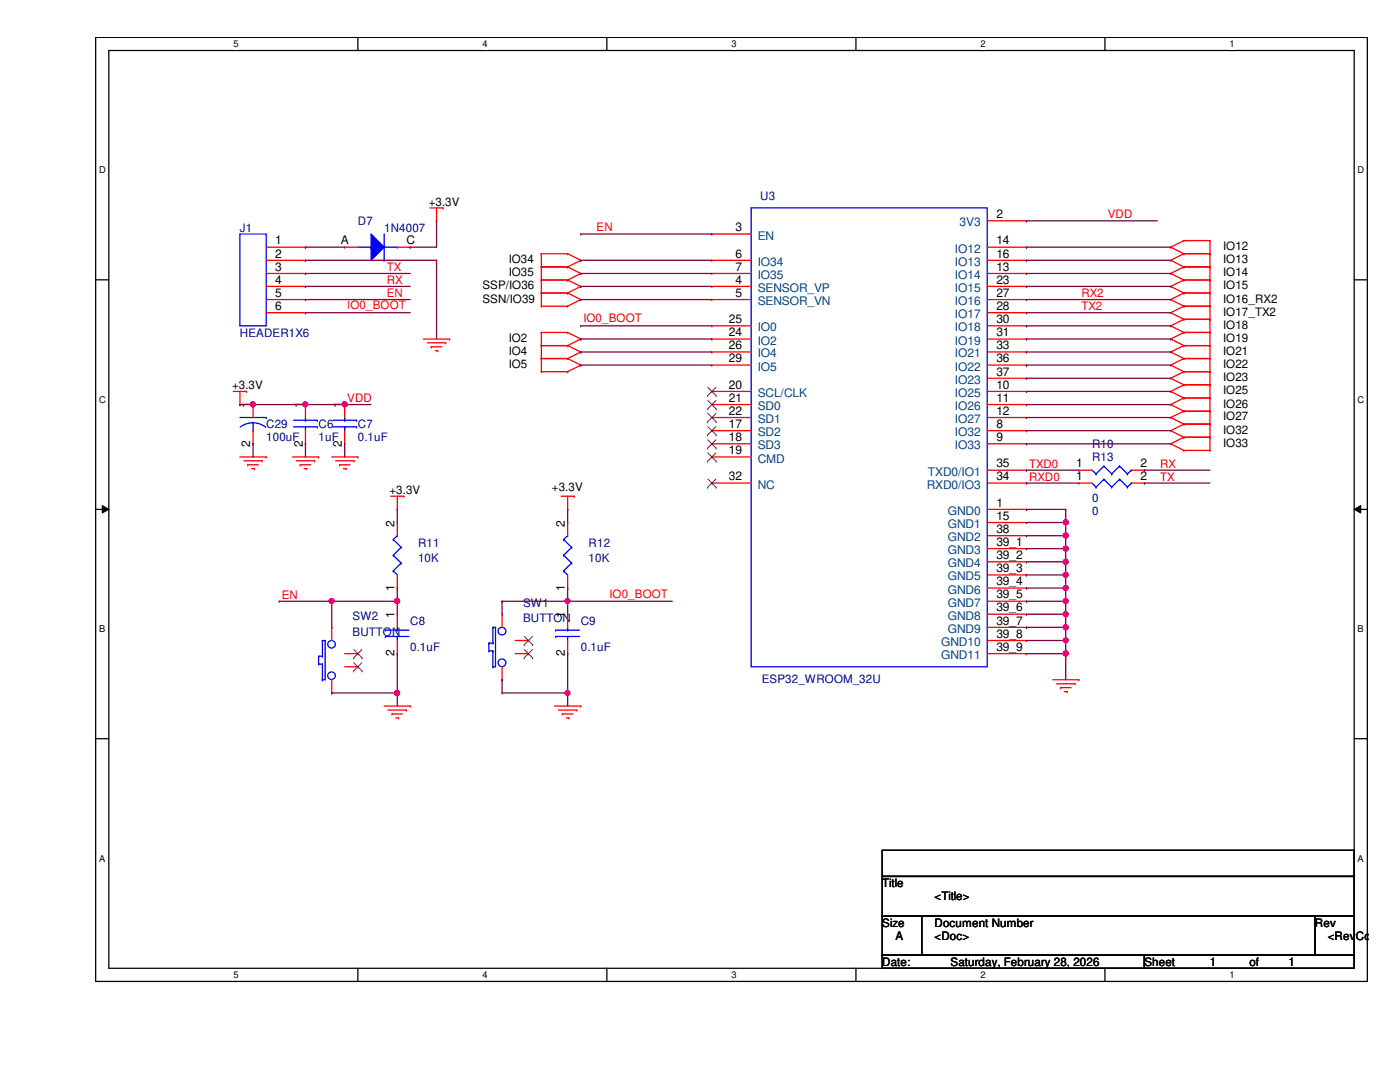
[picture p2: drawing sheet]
<svg xmlns="http://www.w3.org/2000/svg" width="279mm" height="216mm" viewBox="0 0 279 216" stroke-linecap="round" stroke-linejoin="round" font-family="sans-serif">
<path d="M19.1 7.5h253.8v188.3h-253.8zM21.7 10.1h248.6v183.1h-248.6z" fill="none" stroke="#000" stroke-width=".25"/>
<g fill="#fff">
<path d="M46.6 7.7h1v2.1h-1z"/>
<path d="M46.6 193.5h1v2.1h-1z"/>
</g>
<path d="M71.4 7.5v2.6M71.4 193.2v2.6" fill="none" stroke="#000" stroke-width=".25"/>
<g fill="#fff">
<path d="M96.3 7.7h1v2.1h-1z"/>
<path d="M96.3 193.5h1v2.1h-1z"/>
</g>
<path d="M121.1 7.5v2.6M121.1 193.2v2.6" fill="none" stroke="#000" stroke-width=".25"/>
<g fill="#fff">
<path d="M146 7.7h1v2.1h-1z"/>
<path d="M146 193.5h1v2.1h-1z"/>
</g>
<path d="M170.8 7.5v2.6M170.8 193.2v2.6" fill="none" stroke="#000" stroke-width=".25"/>
<g fill="#fff">
<path d="M195.7 7.7h1v2.1h-1z"/>
<path d="M195.7 193.5h1v2.1h-1z"/>
</g>
<path d="M220.5 7.5v2.6M220.5 193.2v2.6" fill="none" stroke="#000" stroke-width=".25"/>
<g fill="#fff">
<path d="M245.4 7.7h1v2.1h-1z"/>
<path d="M245.4 193.5h1v2.1h-1z"/>
<path d="M19.8 32.9h1.3v2.1h-1.3z"/>
<path d="M270.9 32.9h1.3v2.1h-1.3z"/>
<path d="M19.8 78.7h1.3v2.1h-1.3z"/>
<path d="M270.9 78.7h1.3v2.1h-1.3z"/>
</g>
<path d="M19.1 55.8h2.6M270.3 55.8h2.6" fill="none" stroke="#000" stroke-width=".25"/>
<g fill="#fff">
<path d="M19.8 124.5h1.2v2.1h-1.2z"/>
<path d="M270.9 124.5h1.3v2.1h-1.3z"/>
</g>
<path d="M19.1 101.6h2.6M270.3 101.6h2.6" fill="none" stroke="#000" stroke-width=".25"/>
<path d="M20.4 100.9l1.3 .7-1.3 .8zM270.3 101.6l1.3-.7v1.5z" fill="#000"/>
<path d="M20.4 100.9l1.3 .7-1.3 .8zM270.3 101.6l1.3-.7v1.5z" fill="none" stroke="#000" stroke-width=".2"/>
<g fill="#fff">
<path d="M19.8 170.3h1.2v2h-1.2z"/>
<path d="M270.9 170.3h1.3v2h-1.3z"/>
</g>
<path d="M19.1 147.4h2.6M270.3 147.4h2.6M176.1 169.7h94.2v5.2h-94.2zM176.1 174.9h94.2v7.9h-94.2zM176.1 182.8h7.8v7.8h-7.8zM176.1 190.6h52.3v2.6h-52.3zM183.9 182.8h78.5v7.8h-78.5zM228.4 190.6h41.9v2.6h-41.9zM262.4 182.8h7.9v7.8h-7.9z" fill="none" stroke="#000" stroke-width=".25"/>
<g fill="none" stroke="#f00" stroke-width=".25">
<path d="M53.1 51.9h7.9M53.1 54.6h7.9M53.1 57.1h7.9M53.1 59.8h7.9M53.1 49.3h7.9M61 49.3h.1M61 51.9h.1M61 54.6h.1M61 57.1h.1M61 59.8h.1M85.8 41.5h2.6M87.1 44.1h.1"/>
<path d="M87.1 41.5v2.6M88.4 41.5h.1M108 53.3h.1M108 50.6h.1M108 55.9h.1M108 58.5h.1M108 50.6h5.3M108 53.3h5.3M108 50.6v10.5M108 55.9h5.3M108 58.5h5.3M113.3 53.3h.1"/>
<path d="M113.3 50.6h.1M113.3 55.9h.1M113.3 58.5h.1M113.3 50.6l2.6 1.3M113.3 53.3l2.6 1.3M113.3 55.9l2.6 1.2M113.3 58.5l2.6 1.3M115.9 51.9h.1M115.9 54.6h.1M115.9 57.1h.1M115.9 59.8h.1M115.9 51.9l-2.6 1.4"/>
<path d="M115.9 54.6l-2.6 1.3M115.9 57.1l-2.6 1.4M115.9 59.8l-2.6 1.3M142.1 46.7h.1M142.1 51.9h.1M142.1 54.6h.1M142.1 57.1h.1M142.1 59.8h.1M142.1 46.7h7.8M142.1 51.9h7.8M142.1 54.6h7.8M142.1 57.1h7.8"/>
<path d="M142.1 59.8h7.8M197 51.9h7.9M197 54.6h7.9M197 57.1h7.9M197 59.8h7.9M197 44.1h7.9M197 49.3h7.9M204.9 44.1h.1M204.9 49.3h.1M204.9 51.9h.1M204.9 54.6h.1M204.9 57.1h.1"/>
<path d="M204.9 59.8h.1M233.6 49.3h.1M233.6 51.9h.1M233.6 54.6h.1M233.6 57.1h.1M233.6 59.8h.1M233.6 49.3l2.7 1.3M233.6 51.9l2.7 1.4M233.6 54.6l2.7 1.3M233.6 57.1l2.7 1.4M233.6 59.8l2.7 1.3M236.3 48h.1"/>
<path d="M236.3 50.6h.1M236.3 53.3h.1M236.3 55.9h.1M236.3 58.5h.1M236.3 48l-2.7 1.3M236.3 48h5.2M236.3 50.6h5.2M236.3 53.3h5.2M236.3 50.6l-2.7 1.3M236.3 55.9h5.2M236.3 53.3l-2.7 1.3M236.3 58.5h5.2"/>
<path d="M236.3 55.9l-2.7 1.2M236.3 58.5l-2.7 1.3M241.5 48h.1M241.5 50.6h.1M241.5 53.3h.1M241.5 55.9h.1M241.5 58.5h.1M241.5 48v41.9M46.6 78.1h2.6M47.9 78.1v2.6M49.2 78.1h.1M53.1 62.4h7.9"/>
<path d="M61 62.4h.1M84.5 67.6h5.2M85.3 68.4h3.6M86.1 69.2h.1M86.1 69.2h2.1M86.9 70h.5M87.4 70h.1M88.9 68.4h.1M89.7 67.6h.1M108 61.1h.1M108 66.3h.1M108 69h.1"/>
<path d="M108 71.5h.1M108 74.2h.1M108 66.3v7.9M108 61.1h5.3M108 66.3h5.3M108 69h5.3M108 71.5h5.3M108 74.2h5.3M113.3 61.1h.1M113.3 66.3h.1M113.3 69h.1M113.3 71.5h.1"/>
<path d="M113.3 74.2h.1M113.3 66.3l2.6 1.3M113.3 69l2.6 1.2M113.3 71.5l2.6 1.4M115.9 67.6h.1M115.9 70.2h.1M115.9 72.9h.1M115.9 67.6l-2.6 1.4M115.9 70.2l-2.6 1.3M115.9 72.9l-2.6 1.3M142.1 65h.1M142.1 67.6h.1"/>
<path d="M142.1 70.2h.1M142.1 72.9h.1M142.1 78.1h.1M142.1 78.1h7.8M142.1 67.6h7.8M142.1 65h7.8M142.1 70.2h7.8M142.1 72.9h7.8M197 78.1h7.9M197 67.6h7.9M197 65h7.9M197 70.2h7.9"/>
<path d="M197 72.9h7.9M197 62.4h7.9M197 75.5h7.9M204.9 62.4h.1M204.9 65h.1M204.9 67.6h.1M204.9 70.2h.1M204.9 75.5h.1M204.9 72.9h.1M204.9 78.1h.1M233.6 62.4h.1M233.6 65h.1"/>
<path d="M233.6 67.6h.1M233.6 70.2h.1M233.6 72.9h.1M233.6 75.5h.1M233.6 78.1h.1M233.6 62.4l2.7 1.3M233.6 65l2.7 1.3M233.6 67.6l2.7 1.4M233.6 70.2l2.7 1.3M233.6 72.9l2.7 1.3M233.6 75.5l2.7 1.3M233.6 78.1l2.7 1.3"/>
<path d="M236.3 61.1h.1M236.3 63.7h.1M236.3 66.3h.1M236.3 69h.1M236.3 71.5h.1M236.3 74.2h.1M236.3 76.8h.1M236.3 79.4h.1M236.3 61.1h5.2M236.3 63.7h5.2M236.3 61.1l-2.7 1.3M236.3 63.7l-2.7 1.3"/>
<path d="M236.3 66.3h5.2M236.3 69h5.2M236.3 66.3l-2.7 1.3M236.3 71.5h5.2M236.3 69l-2.7 1.2M236.3 74.2h5.2M236.3 71.5l-2.7 1.4M236.3 74.2l-2.7 1.3M236.3 76.8h5.2M236.3 79.4h5.2M236.3 76.8l-2.7 1.3M236.3 79.4l-2.7 1.3"/>
<path d="M241.5 61.1h.1M241.5 63.7h.1M241.5 66.3h.1M241.5 69h.1M241.5 71.5h.1M241.5 74.2h.1M241.5 76.8h.1M241.5 79.4h.1M47.9 80.7h.1M47.9 91.2h5.2M48.7 91.9h3.6M49.4 92.8h.1"/>
<path d="M49.4 92.8h2.2M50.2 93.5h.6M50.5 80.7h.1M50.5 88.6h.1M50.5 80.7v2.6M50.5 85.9v2.7M50.8 93.5h.1M52.3 91.9h.1M53.1 91.2h.1M58.3 91.2h5.3M59.1 91.9h3.7M59.9 92.8h.1"/>
<path d="M59.9 92.8h2.1M60.7 93.5h.5M61 80.7h.1M61 88.6h.1M61 80.7v2.6M61 85.9v2.7M61.2 93.5h.1M62.8 91.9h.1M63.6 91.2h.1M66.2 91.2h5.2M67 91.9h3.7M67.8 92.8h.1"/>
<path d="M67.8 92.8h2.1M68.5 93.5h.6M68.8 80.7h.1M68.8 88.6h.1M68.8 80.7v2.6M68.8 85.9v2.7M69.1 93.5h.1M70.7 91.9h.1M71.4 91.2h.1M78 99h2.6M79.3 99v2.6M80.6 99h.1"/>
<path d="M112 99h2.6M113.3 99v2.6M114.6 99h.1M142.1 80.7h.1M142.1 83.3h.1M142.1 85.9h.1M142.1 88.6h.1M142.1 91.2h.1M142.1 96.4h.1M142.1 91.2h7.8M142.1 80.7h7.8M142.1 83.3h7.8"/>
<path d="M142.1 85.9h7.8M142.1 88.6h7.8M142.1 96.4h7.8M197 80.7h7.9M197 83.3h7.9M197 85.9h7.9M197 88.6h7.9M197 96.4h7.9M197 93.8h7.9M204.9 80.7h.1M204.9 85.9h.1M204.9 88.6h.1"/>
<path d="M204.9 83.3h.1M204.9 93.8h.1M204.9 96.4h.1M215.3 93.8h.1M215.3 96.4h.1M215.3 96.4h2.6M215.3 93.8h2.6M225.8 96.4h2.6M225.8 93.8h2.6M228.4 93.8h.1M228.4 96.4h.1M233.6 80.7h.1"/>
<path d="M233.6 83.3h.1M233.6 85.9h.1M233.6 88.6h.1M233.6 80.7l2.7 1.3M233.6 83.3l2.7 1.3M233.6 85.9l2.7 1.3M233.6 88.6l2.7 1.3M236.3 82h.1M236.3 84.6h.1M236.3 87.2h.1M236.3 89.9h.1M236.3 82h5.2"/>
<path d="M236.3 82l-2.7 1.3M236.3 84.6h5.2M236.3 84.6l-2.7 1.3M236.3 87.2h5.2M236.3 87.2l-2.7 1.4M236.3 89.9h5.2M241.5 82h.1M241.5 84.6h.1M241.5 87.2h.1M241.5 89.9h.1M79.3 101.6h.1M79.3 117.3h.1"/>
<path d="M79.3 104.3h.1M79.3 104.3v2.6M79.3 114.7v2.6M113.3 101.6h.1M113.3 117.3h.1M113.3 104.3h.1M113.3 104.3v2.6M113.3 114.7v2.6M197 104.3h7.9M197 109.5h7.9M197 106.9h7.9M197 101.6h7.9"/>
<path d="M197 112.1h7.9M197 114.7h7.9M197 117.3h7.9M197 120h7.9M204.9 104.3h.1M204.9 109.5h.1M204.9 106.9h.1M204.9 101.6h.1M204.9 112.1h.1M204.9 114.7h.1M204.9 117.3h.1M204.9 120h.1"/>
<path d="M66.2 138.3h.1M66.2 125.2h.1M66.2 125.2v2.6M66.2 135.6v2.7M68.8 130.4h2.6M68.8 133.1h2.6M71.4 133.1h.1M71.4 130.4h.1M79.3 122.6h.1M79.3 130.4h.1M79.3 122.6v2.6M79.3 127.8v2.6"/>
<path d="M100.2 135.6h.1M100.2 122.6h.1M100.2 122.6v2.6M100.2 133.1v2.5M102.8 127.8h2.7M102.8 130.4h2.7M105.5 130.4h.1M105.5 127.8h.1M113.3 122.6h.1M113.3 130.4h.1M113.3 122.6v2.6M113.3 127.8v2.6"/>
<path d="M197 122.6h7.9M197 125.2h7.9M197 127.8h7.9M197 130.4h7.9M204.9 122.6h.1M204.9 125.2h.1M204.9 127.8h.1M204.9 130.4h.1M210.1 135.6h5.2M210.9 136.4h3.6M211.7 137.2h.1M211.7 137.2h2"/>
<path d="M212.4 138h.6M213 138h.1M214.5 136.4h.1M215.3 135.6h.1M76.7 140.9h5.2M77.4 141.7h3.7M78.2 142.5h.1M78.2 142.5h2.1M79 143.3h.5M79.5 143.3h.1M81.1 141.7h.1M81.9 140.9h.1"/>
<path d="M110.7 140.9h5.2M111.5 141.7h3.6M112.2 142.5h.1M112.2 142.5h2.1M113 143.3h.5M113.5 143.3h.1M115.1 141.7h.1M115.9 140.9h.1"/>
</g>
<g fill="none" stroke="#00f" stroke-width=".25">
<path d="M47.9 46.7h5.2v18.3h-5.2zM149.9 41.5h47.1v91.6h-47.1zM47.9 83.3h5.2M50.5 85.9h.1M50.5 84.4l1.3 .2 1.2 .7M50.5 84.4l-1.1 .1-1.5 .7M50.5 84.4v1.5M53.1 83.3h.1M58.6 85.2h4.7M58.6 83.9h4.7M61 83.9h.1M61 85.2h.1"/>
<path d="M61 83.3v.6M61 85.2v.7M63.3 85.2h.1M63.3 83.9h.1M66.5 85.2h4.7M66.5 83.9h4.7M68.8 83.9h.1M68.8 85.2h.1M68.8 83.3v.6M68.8 85.2v.7M71.2 85.2h.1M71.2 83.9h.1"/>
<path d="M217.9 93.8l.8 .8M217.9 96.4l.8 .8M218.7 94.6h.1M218.7 97.2h.1M220.3 93h.1M220.3 95.6h.1M220.3 93l-1.6 1.6M220.3 93l1.6 1.6M220.3 95.6l-1.6 1.6M220.3 95.6l1.6 1.6M221.9 94.6h.1M221.9 97.2h.1"/>
<path d="M223.4 93h.1M223.4 95.6h.1M223.4 93l-1.5 1.6M223.4 93l1.6 1.6M223.4 95.6l-1.5 1.6M223.4 95.6l1.6 1.6M225 94.6h.1M225 97.2h.1M225.8 93.8h.1M225.8 96.4h.1M225.8 93.8l-.8 .8M225.8 96.4l-.8 .8"/>
<path d="M78.5 113.9h.1M78.5 110.8h.1M78.5 107.7h.1M78.5 113.9l.8 .8M78.5 110.8l1.6 1.6M78.5 107.7l1.6 1.5M79.3 106.9h.1M79.3 106.9l-.8 .8M80.1 112.4h.1M80.1 109.2h.1M80.1 112.4l-1.6 1.5M80.1 109.2l-1.6 1.6"/>
<path d="M112.5 113.9h.1M112.5 110.8h.1M112.5 107.7h.1M112.5 113.9l.8 .8M112.5 110.8l1.6 1.6M112.5 107.7l1.6 1.5M113.3 106.9h.1M113.3 106.9l-.8 .8M114.1 112.4h.1M114.1 109.2h.1M114.1 112.4l-1.6 1.5M114.1 109.2l-1.6 1.6"/>
<path d="M63.6 130.9h.1M63.6 132.5h.1M63.6 130.9h.7M63.6 130.9v1.6M63.6 132.5h.7M64.3 127.8h.1M64.3 130.9h.1M64.3 132.5h.1M64.3 135.6h.1M64.3 127.8h.6M64.3 127.8v3.1M64.3 132.5v3.1"/>
<path d="M64.9 127.8h.1M64.9 127.8v7.8h-.6M76.9 127h.1M76.9 125.7h.1M76.9 127h4.7M76.9 125.7h4.7M79.3 125.7h.1M79.3 127h.1M79.3 125.2v.5M79.3 127v.8M97.6 128.3h.1M97.6 129.9h.1"/>
<path d="M97.6 128.3h.8M97.6 128.3v1.6M97.6 129.9h.8M98.4 125.2h.1M98.4 128.3h.1M98.4 129.9h.1M98.4 133.1h.1M98.4 125.2h.5M98.4 125.2v3.1M98.4 129.9v3.2M98.9 125.2h.1M98.9 125.2v7.9h-.5"/>
<path d="M110.9 127h.1M110.9 125.7h.1M110.9 127h4.8M110.9 125.7h4.8M113.3 125.7h.1M113.3 127h.1M113.3 125.2v.5M113.3 127v.8"/>
<circle cx="66.2" cy="134.8" r=".76"/>
<circle cx="66.2" cy="128.6" r=".76"/>
<circle cx="100.2" cy="125.9" r=".77"/>
<circle cx="100.2" cy="132.2" r=".77"/>
</g>
<g fill="none" stroke="#804000" stroke-width=".2">
<path d="M141.2 79h.1M141.3 77.3l1.6 1.7M141.3 79.9l1.6 1.7M142.9 77.3l-1.7 1.7M142.9 79.9l-1.7 1.7M142.9 79h.1M141.2 81.6h.1M141.2 84.2h.1M141.2 86.8h.1M141.2 89.4h.1M141.2 92h.1M141.2 97.2h.1"/>
<path d="M141.3 82.5l1.6 1.7M141.3 85.1l1.6 1.7M141.3 87.8l1.6 1.6M141.3 90.4l1.6 1.6M141.3 95.6l1.6 1.6M142.9 82.5l-1.7 1.7M142.9 85.1l-1.7 1.7M142.9 87.8l-1.7 1.6M142.9 90.4l-1.7 1.6M142.9 95.6l-1.7 1.6M142.9 81.6h.1M142.9 84.2h.1"/>
<path d="M142.9 86.8h.1M142.9 89.4h.1M142.9 92h.1M142.9 97.2h.1M70.6 133.9h.1M70.6 131.3h.1M70.6 132.2l1.7 1.7M70.6 129.6l1.7 1.7M72.2 132.2l-1.6 1.7M72.2 129.6l-1.6 1.7M72.3 133.9h.1M72.3 131.3h.1"/>
<path d="M104.6 131.3h.1M104.6 128.7h.1M104.6 129.6l1.7 1.7M104.6 127l1.7 1.7M106.3 127l-1.7 1.7M106.3 129.6l-1.7 1.7M106.3 131.3h.1M106.3 128.7h.1"/>
</g>
<path d="M74 46.7l2.7 2.6-2.7 2.6z" fill="#00f"/>
<path d="M71.4 49.3h2.6M74 46.7l2.7 2.6-2.7 2.6zM74 49.3h.1M76.7 51.9h.1M76.7 46.7v5.2M76.7 49.3h2.6M79.3 49.3h.1" fill="none" stroke="#00f" stroke-width=".25"/>
<path d="M68.8 49.3h.1M68.8 49.3h2.6M79.3 49.3h2.6M81.9 49.3h.1" fill="none" stroke="#f00" stroke-width=".25"/>
<g fill="none" stroke="#800040" stroke-width=".25">
<path d="M115.9 46.7h.1M115.9 51.9h.1M115.9 54.6h.1M115.9 57.1h.1M115.9 59.8h.1M115.9 46.7h26.2M115.9 51.9h26.2M115.9 54.6h26.2M115.9 57.1h26.2M115.9 59.8h26.2M204.9 44.1h.1M204.9 49.3h.1"/>
<path d="M204.9 51.9h.1M204.9 54.6h.1M204.9 57.1h.1M204.9 59.8h.1M204.9 44.1h26.1M204.9 49.3h28.7M204.9 51.9h28.7M204.9 54.6h28.7M204.9 57.1h28.7M204.9 59.8h28.7M115.9 65h.1M115.9 67.6h.1"/>
<path d="M115.9 70.2h.1M115.9 72.9h.1M115.9 65h26.2M115.9 67.6h26.2M115.9 70.2h26.2M115.9 72.9h26.2M204.9 62.4h.1M204.9 65h.1M204.9 67.6h.1M204.9 70.2h.1M204.9 72.9h.1M204.9 75.5h.1"/>
<path d="M204.9 78.1h.1M204.9 62.4h28.7M204.9 65h28.7M204.9 67.6h28.7M204.9 70.2h28.7M204.9 72.9h28.7M204.9 75.5h28.7M204.9 78.1h28.7M47.9 80.7h.1M47.9 80.7h2.6M61 80.7h.1M61 88.6h.1"/>
<path d="M61 80.7h7.8M61 88.6v2.6M204.9 80.7h.1M204.9 83.3h.1M204.9 85.9h.1M204.9 88.6h.1M204.9 93.8h.1M204.9 96.4h.1M204.9 80.7h28.7M204.9 83.3h28.7M204.9 85.9h28.7M204.9 88.6h28.7"/>
<path d="M204.9 93.8h10.4M204.9 96.4h10.4M228.4 93.8h.1M228.4 96.4h.1M228.4 93.8h13.1M228.4 96.4h13.1M79.3 101.6h.1M79.3 101.6v2.7M204.9 101.6h.1M204.9 101.6h7.8M212.7 101.6h.1M212.7 101.6v2.7"/>
</g>
<circle cx="212.7" cy="104.2" r=".51" fill="#f0f"/>
<circle cx="212.7" cy="104.2" r=".51" fill="none" stroke="#f0f" stroke-width=".25"/>
<path d="M204.9 104.3h.1M204.9 106.9h.1M204.9 104.3h7.8M212.7 104.3h.1M212.7 104.3v2.6h-7.8" fill="none" stroke="#800040" stroke-width=".25"/>
<circle cx="212.7" cy="106.8" r=".51" fill="#f0f"/>
<circle cx="212.7" cy="106.8" r=".51" fill="none" stroke="#f0f" stroke-width=".25"/>
<path d="M79.3 117.3h.1M79.3 117.3v2.7M113.3 101.6h.1M113.3 101.6v2.7M204.9 109.5h.1M212.7 106.9h.1M212.7 106.9v2.6h-7.8" fill="none" stroke="#800040" stroke-width=".25"/>
<circle cx="212.7" cy="109.5" r=".51" fill="#f0f"/>
<circle cx="212.7" cy="109.5" r=".51" fill="none" stroke="#f0f" stroke-width=".25"/>
<path d="M55.7 120h.1M55.7 120h10.5M79.3 120h.1M79.3 120v2.6M204.9 112.1h.1M212.7 109.5h.1M212.7 109.5v2.6h-7.8" fill="none" stroke="#800040" stroke-width=".25"/>
<circle cx="212.7" cy="112.1" r=".51" fill="#f0f"/>
<circle cx="212.7" cy="112.1" r=".51" fill="none" stroke="#f0f" stroke-width=".25"/>
<path d="M204.9 114.7h.1M212.7 112.1h.1M212.7 112.1v2.6h-7.8" fill="none" stroke="#800040" stroke-width=".25"/>
<circle cx="212.7" cy="114.7" r=".5" fill="#f0f"/>
<circle cx="212.7" cy="114.7" r=".5" fill="none" stroke="#f0f" stroke-width=".25"/>
<path d="M66.2 120h.1M66.2 120v5.2M204.9 117.3h.1M212.7 114.7h.1M212.7 114.7v2.6h-7.8" fill="none" stroke="#800040" stroke-width=".25"/>
<circle cx="212.7" cy="117.3" r=".51" fill="#f0f"/>
<circle cx="212.7" cy="117.3" r=".51" fill="none" stroke="#f0f" stroke-width=".25"/>
<path d="M204.9 120h.1M212.7 117.3h.1M212.7 117.3v2.7h-7.8" fill="none" stroke="#800040" stroke-width=".25"/>
<circle cx="212.7" cy="119.9" r=".51" fill="#f0f"/>
<circle cx="212.7" cy="119.9" r=".51" fill="none" stroke="#f0f" stroke-width=".25"/>
<path d="M212.7 120h.1M212.7 120v2.6h-7.8M79.3 130.4h.1M79.3 130.4v7.9M204.9 122.6h.1" fill="none" stroke="#800040" stroke-width=".25"/>
<circle cx="212.7" cy="122.5" r=".51" fill="#f0f"/>
<circle cx="212.7" cy="122.5" r=".51" fill="none" stroke="#f0f" stroke-width=".25"/>
<path d="M113.3 117.3h.1M113.3 117.3v2.7M204.9 125.2h.1M212.7 122.6h.1M212.7 122.6v2.6h-7.8" fill="none" stroke="#800040" stroke-width=".25"/>
<circle cx="212.7" cy="125.2" r=".51" fill="#f0f"/>
<circle cx="212.7" cy="125.2" r=".51" fill="none" stroke="#f0f" stroke-width=".25"/>
<path d="M204.9 127.8h.1M212.7 125.2h.1M212.7 125.2v2.6h-7.8" fill="none" stroke="#800040" stroke-width=".25"/>
<circle cx="212.7" cy="127.8" r=".5" fill="#f0f"/>
<circle cx="212.7" cy="127.8" r=".5" fill="none" stroke="#f0f" stroke-width=".25"/>
<path d="M66.2 138.3h.1M66.2 138.3h13.1M212.7 127.8h.1M212.7 127.8v2.6" fill="none" stroke="#800040" stroke-width=".25"/>
<circle cx="79.2" cy="138.3" r=".51" fill="#f0f"/>
<circle cx="79.2" cy="138.3" r=".51" fill="none" stroke="#f0f" stroke-width=".25"/>
<path d="M79.3 138.3h.1M79.3 138.3v2.6M204.9 130.4h.1M204.9 130.4h7.8" fill="none" stroke="#800040" stroke-width=".25"/>
<circle cx="212.7" cy="130.4" r=".51" fill="#f0f"/>
<circle cx="212.7" cy="130.4" r=".51" fill="none" stroke="#f0f" stroke-width=".25"/>
<path d="M50.5 80.7h.1M50.5 80.7h10.5M100.2 120h.1M100.2 120h13.1M100.2 138.3h.1M100.2 138.3h13.1M212.7 130.4h.1M212.7 130.4v5.2" fill="none" stroke="#800040" stroke-width=".25"/>
<circle cx="60.9" cy="80.7" r=".5" fill="#f0f"/>
<circle cx="60.9" cy="80.7" r=".5" fill="none" stroke="#f0f" stroke-width=".25"/>
<circle cx="50.5" cy="80.7" r=".51" fill="#f0f"/>
<circle cx="50.5" cy="80.7" r=".51" fill="none" stroke="#f0f" stroke-width=".25"/>
<path d="M68.8 88.6h.1M68.8 80.7h.1M68.8 88.6v2.6M68.8 80.7h5.2" fill="none" stroke="#800040" stroke-width=".25"/>
<circle cx="68.8" cy="80.7" r=".51" fill="#f0f"/>
<circle cx="68.8" cy="80.7" r=".51" fill="none" stroke="#f0f" stroke-width=".25"/>
<path d="M66.2 120h.1M66.2 120h13.1" fill="none" stroke="#800040" stroke-width=".25"/>
<circle cx="79.2" cy="119.9" r=".51" fill="#f0f"/>
<circle cx="79.2" cy="119.9" r=".51" fill="none" stroke="#f0f" stroke-width=".25"/>
<circle cx="66.2" cy="119.9" r=".51" fill="#f0f"/>
<circle cx="66.2" cy="119.9" r=".51" fill="none" stroke="#f0f" stroke-width=".25"/>
<path d="M100.2 120h.1M100.2 120v2.6M100.2 135.6h.1M100.2 135.6v2.7M113.3 130.4h.1M113.3 130.4v7.9" fill="none" stroke="#800040" stroke-width=".25"/>
<circle cx="113.2" cy="138.3" r=".5" fill="#f0f"/>
<circle cx="113.2" cy="138.3" r=".5" fill="none" stroke="#f0f" stroke-width=".25"/>
<path d="M113.3 120h.1M113.3 120v2.6M113.3 120h20.9" fill="none" stroke="#800040" stroke-width=".25"/>
<circle cx="113.2" cy="119.9" r=".5" fill="#f0f"/>
<circle cx="113.2" cy="119.9" r=".5" fill="none" stroke="#f0f" stroke-width=".25"/>
<g fill="none" stroke="#800040" stroke-width=".25">
<path d="M61 49.3h.1M61 59.8h.1M61 57.1h.1M61 54.6h.1M61 51.9h.1M61 49.3h7.8M61 59.8h20.9M61 57.1h20.9M61 54.6h20.9M61 51.9h26.1M81.9 49.3h.1M87.1 44.1h.1"/>
<path d="M87.1 51.9h.1M87.1 44.1v5.2h-5.2M87.1 51.9v15.7M61 62.4h.1M61 62.4h20.9M50.5 88.6h.1M50.5 88.6v2.6M113.3 138.3h.1M113.3 138.3v2.6"/>
</g>
<circle cx="212.7" cy="104.2" r=".51" fill="#f0f"/>
<circle cx="212.7" cy="104.2" r=".51" fill="none" stroke="#f0f" stroke-width=".25"/>
<circle cx="212.7" cy="106.8" r=".51" fill="#f0f"/>
<circle cx="212.7" cy="106.8" r=".51" fill="none" stroke="#f0f" stroke-width=".25"/>
<circle cx="212.7" cy="109.5" r=".51" fill="#f0f"/>
<circle cx="212.7" cy="109.5" r=".51" fill="none" stroke="#f0f" stroke-width=".25"/>
<circle cx="212.7" cy="112.1" r=".51" fill="#f0f"/>
<circle cx="212.7" cy="112.1" r=".51" fill="none" stroke="#f0f" stroke-width=".25"/>
<circle cx="212.7" cy="114.7" r=".5" fill="#f0f"/>
<circle cx="212.7" cy="114.7" r=".5" fill="none" stroke="#f0f" stroke-width=".25"/>
<circle cx="212.7" cy="117.3" r=".51" fill="#f0f"/>
<circle cx="212.7" cy="117.3" r=".51" fill="none" stroke="#f0f" stroke-width=".25"/>
<circle cx="212.7" cy="119.9" r=".51" fill="#f0f"/>
<circle cx="212.7" cy="119.9" r=".51" fill="none" stroke="#f0f" stroke-width=".25"/>
<circle cx="212.7" cy="122.5" r=".51" fill="#f0f"/>
<circle cx="212.7" cy="122.5" r=".51" fill="none" stroke="#f0f" stroke-width=".25"/>
<circle cx="212.7" cy="125.2" r=".51" fill="#f0f"/>
<circle cx="212.7" cy="125.2" r=".51" fill="none" stroke="#f0f" stroke-width=".25"/>
<circle cx="212.7" cy="127.8" r=".5" fill="#f0f"/>
<circle cx="212.7" cy="127.8" r=".5" fill="none" stroke="#f0f" stroke-width=".25"/>
<circle cx="79.2" cy="138.3" r=".51" fill="#f0f"/>
<circle cx="79.2" cy="138.3" r=".51" fill="none" stroke="#f0f" stroke-width=".25"/>
<circle cx="212.7" cy="130.4" r=".51" fill="#f0f"/>
<circle cx="212.7" cy="130.4" r=".51" fill="none" stroke="#f0f" stroke-width=".25"/>
<circle cx="60.9" cy="80.7" r=".5" fill="#f0f"/>
<circle cx="60.9" cy="80.7" r=".5" fill="none" stroke="#f0f" stroke-width=".25"/>
<circle cx="50.5" cy="80.7" r=".51" fill="#f0f"/>
<circle cx="50.5" cy="80.7" r=".51" fill="none" stroke="#f0f" stroke-width=".25"/>
<circle cx="68.8" cy="80.7" r=".51" fill="#f0f"/>
<circle cx="68.8" cy="80.7" r=".51" fill="none" stroke="#f0f" stroke-width=".25"/>
<circle cx="79.2" cy="119.9" r=".51" fill="#f0f"/>
<circle cx="79.2" cy="119.9" r=".51" fill="none" stroke="#f0f" stroke-width=".25"/>
<circle cx="66.2" cy="119.9" r=".51" fill="#f0f"/>
<circle cx="66.2" cy="119.9" r=".51" fill="none" stroke="#f0f" stroke-width=".25"/>
<circle cx="113.2" cy="138.3" r=".5" fill="#f0f"/>
<circle cx="113.2" cy="138.3" r=".5" fill="none" stroke="#f0f" stroke-width=".25"/>
<circle cx="113.2" cy="119.9" r=".5" fill="#f0f"/>
<circle cx="113.2" cy="119.9" r=".5" fill="none" stroke="#f0f" stroke-width=".25"/>
<g font-size="2.4">
<text x="146.8" y="46.1">3</text>
<text x="198.8" y="43.5">2</text>
<text x="54.9" y="48.8">1</text>
<text x="54.9" y="51.4">2</text>
<text x="68" y="48.8">A</text>
<text x="81.1" y="48.8">C</text>
<text x="146.8" y="51.4">6</text>
<text x="198.8" y="48.8">14</text>
<text x="198.8" y="51.4">16</text>
<text x="54.9" y="54">3</text>
<text x="54.9" y="56.6">4</text>
<text x="54.9" y="59.2">5</text>
<text x="146.8" y="54">7</text>
<text x="146.8" y="56.6">4</text>
<text x="146.8" y="59.2">5</text>
<text x="198.8" y="54">13</text>
<text x="198.8" y="56.6">23</text>
<text x="198.8" y="59.2">27</text>
<text x="54.9" y="61.8">6</text>
<text x="145.5" y="64.5">25</text>
<text x="198.8" y="61.8">28</text>
<text x="198.8" y="64.5">30</text>
<text x="145.5" y="67.1">24</text>
<text x="145.5" y="69.7">26</text>
<text x="198.8" y="67.1">31</text>
<text x="198.8" y="69.7">33</text>
<text x="145.5" y="72.3">29</text>
<text x="145.5" y="77.6">20</text>
<text x="198.8" y="74.9">37</text>
<text x="198.8" y="72.3">36</text>
<text x="198.8" y="77.6">10</text>
<text x="50" y="81.5" transform="rotate(-90 50 81.5)">1</text>
<text x="60.4" y="81.5" transform="rotate(-90 60.4 81.5)">1</text>
<text x="68.2" y="81.5" transform="rotate(-90 68.2 81.5)">1</text>
<text x="145.5" y="80.2">21</text>
<text x="145.5" y="82.8">22</text>
<text x="198.8" y="80.2">11</text>
<text x="198.8" y="82.8">12</text>
<text x="50" y="89.1" transform="rotate(-90 50 89.1)">2</text>
<text x="60.4" y="89.1" transform="rotate(-90 60.4 89.1)">2</text>
<text x="68.2" y="89.1" transform="rotate(-90 68.2 89.1)">2</text>
<text x="145.5" y="85.4">17</text>
<text x="145.5" y="88">18</text>
<text x="198.8" y="85.4">8</text>
<text x="198.8" y="88">9</text>
<text x="145.5" y="90.6">19</text>
<text x="145.5" y="95.8">32</text>
<text x="198.8" y="93.3">35</text>
<text x="198.8" y="95.8">34</text>
<text x="214.8" y="93.3">1</text>
<text x="214.8" y="95.8">1</text>
<text x="227.6" y="93.3">2</text>
<text x="227.6" y="95.8">2</text>
<text x="198.8" y="101.1">1</text>
<text x="78.7" y="105.1" transform="rotate(-90 78.7 105.1)">2</text>
<text x="112.7" y="105.1" transform="rotate(-90 112.7 105.1)">2</text>
<text x="198.8" y="103.7">15</text>
<text x="198.8" y="106.3">38</text>
<text x="198.8" y="108.9">39_1</text>
<text x="198.8" y="111.5">39_2</text>
<text x="78.7" y="117.9" transform="rotate(-90 78.7 117.9)">1</text>
<text x="112.7" y="117.9" transform="rotate(-90 112.7 117.9)">1</text>
<text x="198.8" y="114.2">39_3</text>
<text x="198.8" y="116.8">39_4</text>
<text x="198.8" y="119.4">39_5</text>
<text x="78.7" y="123.4" transform="rotate(-90 78.7 123.4)">1</text>
<text x="112.7" y="123.4" transform="rotate(-90 112.7 123.4)">1</text>
<text x="198.8" y="122">39_6</text>
<text x="198.8" y="124.6">39_7</text>
<text x="78.7" y="131" transform="rotate(-90 78.7 131)">2</text>
<text x="112.7" y="131" transform="rotate(-90 112.7 131)">2</text>
<text x="198.8" y="127.3">39_8</text>
<text x="198.8" y="129.9">39_9</text>
</g>
<g font-size="2.4" fill="#004080">
<text x="151.2" y="47.8">EN</text>
<text x="191.5" y="45.2">3V3</text>
<text x="151.2" y="53">IO34</text>
<text x="190.6" y="50.4">IO12</text>
<text x="190.6" y="53">IO13</text>
<text x="151.2" y="55.7">IO35</text>
<text x="151.2" y="58.3">SENSOR_VP</text>
<text x="190.6" y="55.7">IO14</text>
<text x="190.6" y="58.3">IO15</text>
<text x="151.2" y="60.9">SENSOR_VN</text>
<text x="190.6" y="60.9">IO16</text>
<text x="190.6" y="63.5">IO17</text>
<text x="151.2" y="66.1">IO0</text>
<text x="151.2" y="68.7">IO2</text>
<text x="151.2" y="71.3">IO4</text>
<text x="190.6" y="66.1">IO18</text>
<text x="190.6" y="68.7">IO19</text>
<text x="190.6" y="71.3">IO21</text>
<text x="151.2" y="74">IO5</text>
<text x="190.6" y="76.6">IO23</text>
<text x="190.6" y="74">IO22</text>
<text x="151.2" y="79.2">SCL/CLK</text>
<text x="151.2" y="81.8">SD0</text>
<text x="190.6" y="81.8">IO26</text>
<text x="190.6" y="79.2">IO25</text>
<text x="151.2" y="84.4">SD1</text>
<text x="151.2" y="87">SD2</text>
<text x="151.2" y="89.7">SD3</text>
<text x="190.6" y="87">IO32</text>
<text x="190.6" y="89.7">IO33</text>
<text x="190.6" y="84.4">IO27</text>
<text x="151.2" y="92.3">CMD</text>
<text x="185.2" y="94.9">TXD0/IO1</text>
<text x="151.2" y="97.5">NC</text>
<text x="185" y="97.5">RXD0/IO3</text>
<text x="189.1" y="105.4">GND1</text>
<text x="189.1" y="108">GND2</text>
<text x="189.1" y="102.7">GND0</text>
<text x="189.1" y="110.6">GND3</text>
<text x="189.1" y="113.2">GND4</text>
<text x="189.1" y="115.8">GND5</text>
<text x="189.1" y="118.4">GND6</text>
<text x="189.1" y="121.1">GND7</text>
<text x="189.1" y="123.7">GND8</text>
<text x="187.8" y="128.9">GND10</text>
<text x="187.8" y="131.5">GND11</text>
<text x="189.1" y="126.3">GND9</text>
</g>
<g font-size="2.3">
<text x="85.6" y="41">+3.3V</text>
<text x="101.5" y="52.5">IO34</text>
<text x="244.1" y="49.9">IO12</text>
<text x="244.1" y="52.5">IO13</text>
<text x="96.3" y="57.7">SSP/IO36</text>
<text x="101.5" y="55.2">IO35</text>
<text x="244.1" y="55.2">IO14</text>
<text x="244.1" y="57.7">IO15</text>
<text x="96.3" y="60.4">SSN/IO39</text>
<text x="244.1" y="60.4">IO16_RX2</text>
<text x="244.1" y="63">IO17_TX2</text>
<text x="244.1" y="65.6">IO18</text>
<text x="101.5" y="68.2">IO2</text>
<text x="101.5" y="70.8">IO4</text>
<text x="244.1" y="68.2">IO19</text>
<text x="244.1" y="70.8">IO21</text>
<text x="46.3" y="77.6">+3.3V</text>
<text x="101.5" y="73.4">IO5</text>
<text x="244.1" y="73.4">IO22</text>
<text x="244.1" y="76.1">IO23</text>
<text x="244.1" y="78.7">IO25</text>
<text x="244.1" y="81.3">IO26</text>
<text x="244.1" y="83.9">IO27</text>
<text x="244.1" y="86.5">IO32</text>
<text x="244.1" y="89.2">IO33</text>
<text x="77.7" y="98.6">+3.3V</text>
<text x="110.2" y="98">+3.3V</text>
<text x="176.1" y="177">Title</text>
<text x="186.5" y="179.7">&lt;Title&gt;</text>
<text x="176.1" y="184.9">Size</text>
<text x="186.5" y="184.9">Document Number</text>
<text x="262.4" y="184.9">Rev</text>
<text x="178.7" y="187.5">A</text>
<text x="186.5" y="187.5">&lt;Doc&gt;</text>
<text x="265" y="187.5">&lt;RevCo</text>
<text x="176.1" y="192.7">Date:</text>
<text x="189.7" y="192.7">Saturday, February 28, 2026</text>
<text x="228.4" y="192.7">Sheet</text>
<text x="241.5" y="192.7">1</text>
<text x="249.3" y="192.7">of</text>
<text x="257.2" y="192.7">1</text>
</g>
<g font-size="2.3" fill="#000080">
<text x="151.7" y="40">U3</text>
<text x="47.9" y="46.2">J1</text>
<text x="71.4" y="45">D7</text>
<text x="76.7" y="46.2">1N4007</text>
<text x="47.9" y="67.2">HEADER1X6</text>
<text x="53.1" y="85.5">C29</text>
<text x="53.1" y="88.1">100uF</text>
<text x="63.6" y="85.5">C6</text>
<text x="63.6" y="88.1">1uF</text>
<text x="71.4" y="85.5">C7</text>
<text x="71.4" y="88.1">0.1uF</text>
<text x="217.9" y="89.4">R10</text>
<text x="217.9" y="92">R13</text>
<text x="217.9" y="100.1">0</text>
<text x="217.9" y="102.7">0</text>
<text x="83.4" y="109.1">R11</text>
<text x="83.4" y="112.2">10K</text>
<text x="117.5" y="109.1">R12</text>
<text x="117.5" y="112.2">10K</text>
<text x="70.4" y="123.7">SW2</text>
<text x="81.9" y="124.7">C8</text>
<text x="104.4" y="121.1">SW1</text>
<text x="104.4" y="124.2">BUTTON</text>
<text x="115.9" y="124.7">C9</text>
<text x="70.4" y="126.8">BUTTON</text>
<text x="81.9" y="130">0.1uF</text>
<text x="115.9" y="130">0.1uF</text>
<text x="152" y="136.2">ESP32_WROOM_32U</text>
</g>
<g font-size="2.3" fill="#f00">
<text x="119" y="46.2">EN</text>
<text x="221.1" y="43.6">VDD</text>
<text x="77.2" y="59.3">EN</text>
<text x="77.2" y="56.6">RX</text>
<text x="77.2" y="54.1">TX</text>
<text x="215.8" y="59.3">RX2</text>
<text x="69.3" y="61.7">IO0_BOOT</text>
<text x="116.4" y="64.3">IO0_BOOT</text>
<text x="215.8" y="61.9">TX2</text>
<text x="69.3" y="80.2">VDD</text>
<text x="205.4" y="93.3">TXD0</text>
<text x="205.4" y="95.9">RXD0</text>
<text x="231.5" y="93.3">RX</text>
<text x="231.5" y="95.9">TX</text>
<text x="56.2" y="119.5">EN</text>
<text x="121.6" y="119.3">IO0_BOOT</text>
</g>
<g font-size="1.9">
<text x="46.6" y="9.4">5</text>
<text x="96.3" y="9.4">4</text>
<text x="146" y="9.4">3</text>
<text x="195.7" y="9.4">2</text>
<text x="245.4" y="9.4">1</text>
<text x="19.8" y="34.6">D</text>
<text x="270.9" y="34.6">D</text>
<text x="19.8" y="80.3">C</text>
<text x="270.9" y="80.3">C</text>
<text x="19.8" y="126.2">B</text>
<text x="270.9" y="126.2">B</text>
<text x="19.8" y="171.9">A</text>
<text x="270.9" y="171.9">A</text>
<text x="46.6" y="195.2">5</text>
<text x="96.3" y="195.2">4</text>
<text x="146" y="195.2">3</text>
<text x="195.7" y="195.2">2</text>
<text x="245.4" y="195.2">1</text>
</g>
</svg>
